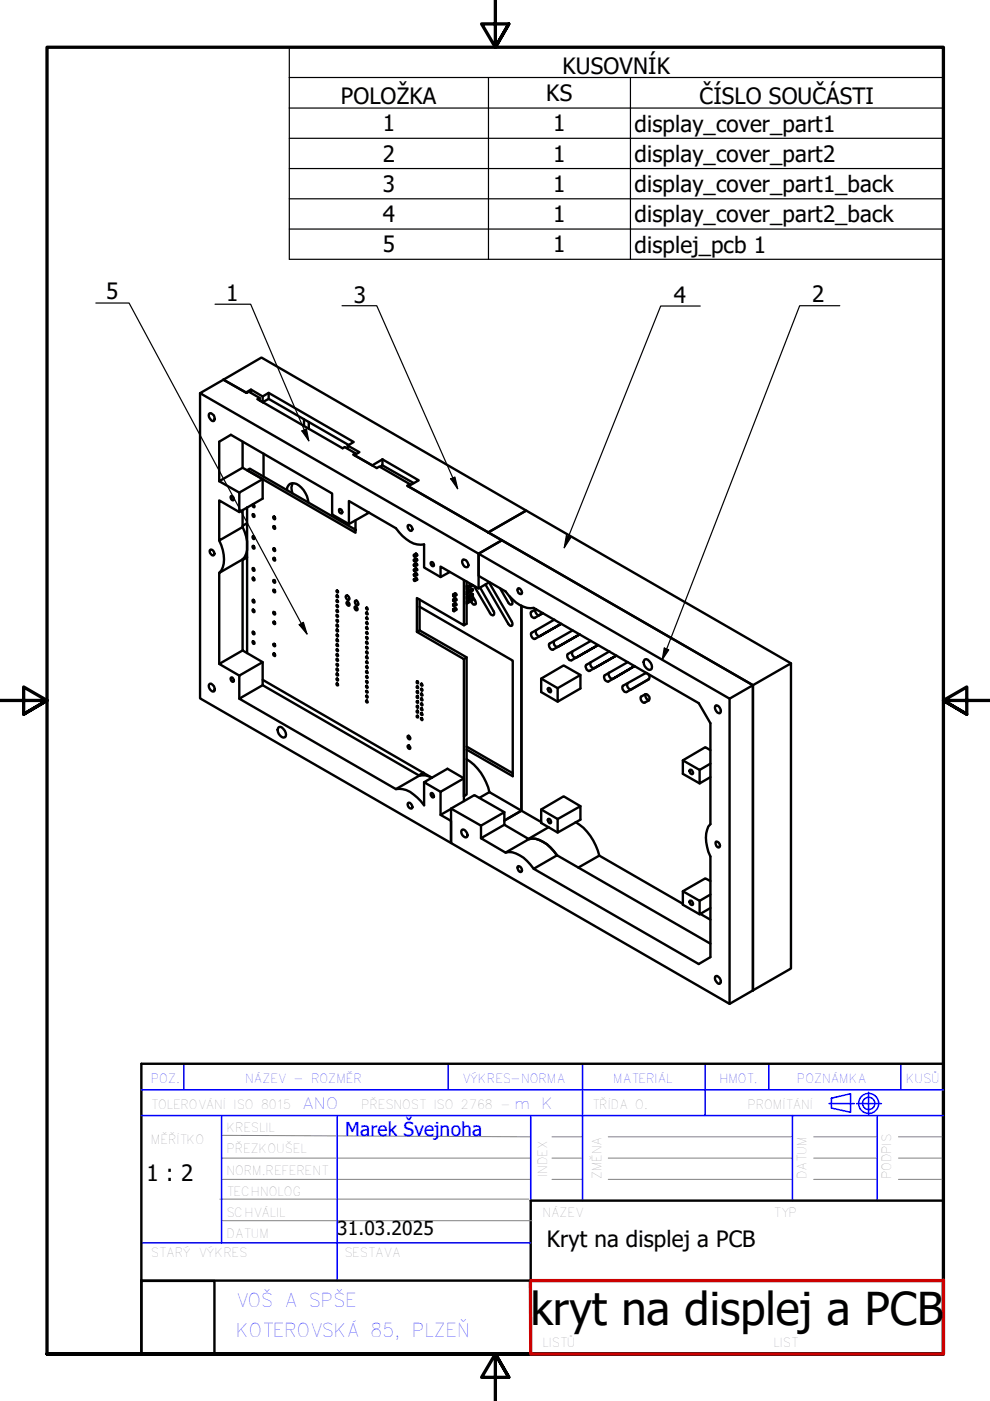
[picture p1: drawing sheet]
<svg xmlns="http://www.w3.org/2000/svg" width="210mm" height="297mm" viewBox="0 0 210 297" stroke-linecap="round" stroke-linejoin="round" font-family="sans-serif">
<g fill="none" stroke="#000" stroke-width=".51">
<path d="M42.4 83.4v64.7l53.2 30.6v-4.7l-2.2-1.2 2.2-1.3M44.3 87.7a.96 .96 0 0 1 1.1 .4 .96 .96 0 0 1-.1 1.2 1.24 1.24 0 0 1-1-1.6zM47.4 80.5l4.9 2.8 .5-.3 2.3 1.4M47.4 80.5l-5 2.9 112.3 64.7 4.9-2.8v64.7M47.4 80.5l4.7 2.7 1.1-.6 2.5 1.5 1.3-.8 18 10.4-1.3 .8 2.5 1.4-1.1 .6 3.8 2.2 2.2-1.3M47.4 80.5l8-4.7 56.2 32.5-8.1 4.6M51.4 93.6v5.6l4.3 2.4v4.1l-5 2.9-4.2-2.5v8.5l4.9-2.9M51.4 99.2l-4.9 2.8v-8.4l2.5-1.4 21.4 12.4v4.5l3.6 2M53.2 82.6v.7M55.7 84.1v1.2M55.9 85.1v.3M55.9 96.2v4.9"/>
<path d="M57 83.3v1.3M64.5 88.9v1.4M65.5 89.5v1.4M73.7 94.5v.6M73.9 94.3l-16.9-9.7-1.3 .7-.6-.4v-.5l-.5 .2 18 10.4 .5-.2 2.3 1.3M75.4 96.3v-.2l-.5 .3 5 2.8 .6-.3 6.4 3.8M81.1 97.4v1.3l-.6 .3M81.1 97.4l7.7 4.4-2.2 1.3M81.1 98.7l6.6 3.7M44.5 116.6l.2-.1a.75 .75 0 0 1 .7 .5 .75 .75 0 0 1-.2 .8 .95 .95 0 0 1-.7-1.2zM46.5 114.6a7.2 7.2 0 0 1 .4 6.4l-.4 .5M46.5 102l4.2 2.4"/>
<path d="M49 105.1a.58 .58 0 0 1 .4 1 .62 .62 0 0 1-.4-1zM51.4 111.7a7.2 7.2 0 0 1 .5 6.4l-.5 .5M51.4 118.6v19.3l4.3 2.5v4.9l33.2 19.2M51.4 118.6l-4.9 2.9v19.3M51.4 108.1v3.6M52.4 118.2l-1 .5M52.4 118.1l-1 .6M52.4 110.9l-1 .6M52.4 107.6v30.9M53.6 115.7l.3 .2v.4l-.3-.2zM53.6 113.7l.3 .2v.4l-.3-.2zM53.6 109l.3 .2v.4l-.3-.2z"/>
<path d="M53.6 107l.3 .2v.4l-.3-.2zM55.7 101.6l-5 2.8v4.2M58 118.3l.3 .2v.4l-.3-.2zM58 116.3l.3 .1v.4l-.3-.2zM58 111.6l.3 .1v.4l-.3-.2zM58 109.5a.38 .38 0 0 1 .3 .6l-.3-.2zM60.8 103.9a1.42 1.42 0 0 1 .9-1.4 1.42 1.42 0 0 1 1.7 .4 5.5 5.5 0 0 1 2 3.6M62 102.5a2.49 2.49 0 0 0 0 2.1M71.9 107.9a.56 .56 0 0 1 .6 .4 .56 .56 0 0 1-.1 .6 .65 .65 0 0 1-.5-1zM75.4 110.3v2.7l-23-13.3 .6-.3 22.4 12.9M78.2 108.7l-4.2 2.4v-4.9l9.9 5.8a8 8 0 0 0 4.6 3.4h1.4v4.9l3.5 2.1 2-1.1M86.5 111.4a.72 .72 0 0 1 .8 .3 .72 .72 0 0 1-.1 .9 .97 .97 0 0 1-.7-1.2z"/>
<path d="M86.9 102.9v-.2l-.5 .3 20 11.5M87.8 117.8h.1v.2l.6-.2M87.8 119.8h.1v.3l.6-.3M87.8 118.8h.1v.2l.6-.2M87.8 117.7l.1 .3M87.8 119.7l.1 .3M87.8 118.7l.1 .3M87.9 117.8v.2M87.9 119.9v.2M87.9 118.9v.1M88.1 119.5l.4 .2-.2 .2M88.1 118.5l.4 .2-.2 .2"/>
<path d="M88.1 117.4l.4 .2-.2 .2M88.2 117.3l-.4 .4 .1 .1 .5-.3M88.2 119.4l-.4 .3 .1 .1 .5-.2M88.2 118.4l-.4 .3 .1 .1 .5-.3M91.3 119.3l.1-.1a.52 .52 0 0 1 .5 .3 .52 .52 0 0 1-.1 .6 .68 .68 0 0 1-.5-.8zM98 118.8l.2-.2a1.24 1.24 0 0 1 1.1 1.5l-.2 .2a1.14 1.14 0 0 1-1.1-1.5zM103.5 112.9l56.1 32.4v64.7M103.5 112.9l8.1-4.6 56.1 32.3M106.4 114.5l-4.9 2.9v7.4M106.4 114.5l-4.9 2.9v4.7l5.7 3.3a7.5 7.5 0 0 0 5.3 3.6l.7-.1 34.9 20.2 2.5 4.2v21.4a5.2 5.2 0 0 0-.7 4.9l.7 2v21.3l-2.5 1.5-34.9-20.2 4.9-2.9 32.5 18.8M106.4 114.5l53.2 30.8 8.1-4.7v64.7l-8.1 4.7M51.4 137.9l-4.9 2.9 4.2 2.4"/>
<path d="M53.6 135.9l.3 .2v.4a.38 .38 0 0 1-.3-.6zM53.6 133.9l.3 .2v.4a.38 .38 0 0 1-.3-.6zM53.6 129.2l.3 .2v.4a.38 .38 0 0 1-.3-.6zM53.6 127.2l.3 .2v.3a.38 .38 0 0 1-.3-.5zM53.6 122.5l.3 .2v.3a.38 .38 0 0 1-.3-.5zM53.6 120.4l.3 .2v.4l-.3-.2zM58 138.5a.38 .38 0 0 1 .3 .6l-.3-.2zM58 136.5l.3 .1v.4l-.3-.2zM58 131.8l.3 .1v.4l-.3-.2zM58 129.7l.3 .2v.4l-.3-.2zM58 125l.3 .2v.4l-.3-.2zM58 123l.3 .2v.4l-.3-.2z"/>
<path d="M71.4 139.7l.3 .4h-.3zM71.4 138.7l.3 .4h-.3zM71.4 137.7l.2 .1v.3l-.3-.3zM71.4 136.6l.3 .4h-.3zM71.4 135.6l.3 .3h-.3zM71.4 134.5l.2 .2v.3l-.3-.3zM71.4 133.5l.3 .3h-.3zM71.4 132.4l.3 .4h-.3zM71.4 131.4l.2 .2v.3l-.3-.3zM71.4 130.4l.3 .3h-.3zM71.4 129.3l.3 .4h-.3zM71.4 128.3l.2 .1v.4l-.3-.4z"/>
<path d="M71.4 127.2l.3 .4h-.3zM71.4 126.2l.3 .4h-.3zM71.4 125.2l.2 .1v.4l-.3-.4zM73.5 127.7l.1-.1a.51 .51 0 0 1 .4 .3 .51 .51 0 0 1 0 .5l-.4-.2zM73.5 126.2a.66 .66 0 0 1 .5 1 .59 .59 0 0 1-.6-.3 .59 .59 0 0 1 .1-.7zM75.2 127.4l.2-.1a.71 .71 0 0 1 .5 1 .68 .68 0 0 1-.7-.9zM75.3 128.6l.5 .5-.1 .3a.51 .51 0 0 1-.5-.3 .51 .51 0 0 1 .1-.5zM77.7 139.2l.3 .4h-.3zM77.7 138.2l.2 .1v.3l-.3-.3zM77.7 137.1l.3 .4h-.3zM77.7 136.1l.3 .3h-.3zM77.7 135.1l.2 .1v.3l-.3-.3z"/>
<path d="M77.7 134l.3 .4h-.3zM77.7 133l.3 .3h-.3zM77.7 131.9l.2 .2v.3l-.3-.3zM77.7 130.9l.3 .3h-.3zM77.7 129.8l.3 .4h-.3zM77.7 128.8l.2 .2 .1 .2-.3-.1zM87.8 122.8v.2l.1 .2M87.8 122.9h.1v.3M87.8 121.8l.1 .2M87.8 121.9l.1 .2M87.8 120.8v.2l.1 .1M87.8 120.9h.1v.2"/>
<path d="M87.9 122v.2M87.9 121v.1M87.9 123v.1M88.1 122.6l.4 .2-.2 .2M88.1 121.6l.4 .2-.2 .2M88.1 120.5l.4 .2-.2 .2M88.2 122.5l-.4 .3 .1 .1 .5-.2M88.2 121.5l-.4 .3 .1 .1 .5-.2M88.2 120.4l-.4 .4 .1 .1 .5-.3M88.5 121.9l-.6 .3v-.2M88.5 122.9l-.6 .3M88.5 120.8l-.6 .3"/>
<path d="M89 128.6l19.7 11.5v24.5l-9.8-5.7M89 133.7l-.6 .3M93.4 122.4v-2.3l8.1 4.7 2.3-1.4M96.1 129.3h.2v.3l.5-.3M96.1 126.2h.2v.3l.5-.3M96.1 128.1v.2M96.1 128.3v.1M96.1 129.1v.4M96.1 126v.4M96.1 127.1v.2M96.1 127.2v.2M96.1 128.3l.2 .2"/>
<path d="M96.1 129.3l.2 .3M96.1 126.2l.2 .3M96.1 127.3l.2 .2M96.4 129l.1-.1 .3 .2-.2 .2M96.4 127.9h.2l.2 .2-.2 .2M96.4 126.9l.1-.1 .3 .2-.2 .3M96.4 125.8h.1l.3 .2-.2 .2M96.5 127.9l-.4 .2 .2 .2 .4-.3M96.5 128.9l-.4 .2 .2 .2 .4-.2M96.5 125.8l-.4 .2 .2 .2 .4-.2M96.5 126.8l-.4 .3 .2 .1 .4-.2M96.8 128.3l-.5 .2v-.2h-.2"/>
<path d="M96.8 127.2l-.5 .3v-.3l-.2 .1M98.4 123v9.6l-10-5.8v7.2l10 5.7v29.1l.5-.3v-29.1l-9.9-5.7v-6.6M98.9 126.5l1.1-.7 .3 .2-1.4 .7M98.9 127.5l1.1-.6 .3 .1-1.4 .7M98.9 125.4l1.1-.6 .3 .2-1.4 .7M98.9 124.2l.1 .1M98.9 123.3v9l-.5 .3M98.9 139.4l-.5 .3M99.3 124.8l.1 .3M99.4 126.7l.2 .4M99.7 125.5l.2 .4M99.9 123.9l-1 .5"/>
<path d="M100.1 124l-1.2 .6M100.1 126.3a2.12 2.12 0 0 1 .7 1.8l-.4 .1-.6-.7M100.3 126v.2l-1.4 .8M100.3 127v.2l-1.4 .8M100.3 124.1l-1.4 .8M100.3 125v.2l-1.4 .8 .3 .4M100.5 124.3l3.6 6 .4 .2a.58 .58 0 0 0 .1-.9l-2.8-5M103.7 123.5l4.8 8.3 .1 .8a.56 .56 0 0 1-.8-.3l-4.9-8.4M106 124.8l1.8 2.9a.56 .56 0 0 0 .8 .4v-.5l-.6-1.2M109.8 124.8l.1-.1a.97 .97 0 0 1 .7 1.2 .74 .74 0 0 1-.8-.3 .74 .74 0 0 1 0-.8zM110.6 128.4v43.5M113.6 129.1a.88 .88 0 0 0 .8 1.3l.7-.4-1.7 1a.81 .81 0 0 1-.8-.4 .81 .81 0 0 1 0-.9l1.1-.6"/>
<path d="M117.5 131.4l-4.8 2.8a.85 .85 0 0 0 .8 1.2l5.5-3.1-4.5 2.6a.83 .83 0 0 1-.8-.4 .83 .83 0 0 1 0-.9M121.4 133.7l-4.9 2.7a.85 .85 0 0 0 .8 1.3l5.6-3.2-4.6 2.6a.83 .83 0 0 1-.8-.4 .83 .83 0 0 1 0-.8M125.3 135.9l-4.9 2.8a.89 .89 0 0 0 .8 1.3l5.6-3.2-4.6 2.6a.89 .89 0 0 1-.8-1.3M129.2 138.1l-4.9 2.9a.85 .85 0 0 0 .7 1.2l5.7-3.2-4.7 2.7a.83 .83 0 0 1-.7-.4 .83 .83 0 0 1 0-.9M136.7 139.8a1.11 1.11 0 0 1 1.3 .8 .87 .87 0 0 1-.3 1.4 1.55 1.55 0 0 1-1-2.2zM44.5 145a1.08 1.08 0 0 1 .8 1.6 1.05 1.05 0 0 1-.8-1.6zM49 143.6a.58 .58 0 0 1 .4 1 .62 .62 0 0 1-.4-1zM55.7 144.1l35.9 20.8a3.5 3.5 0 0 0-2.7-.4M55.7 145.3l-5 2.8 33.2 19.2 5-2.8M55.7 140.4l-5 2.8v4.9M59.1 154.2a1.11 1.11 0 0 1 1.3 .7 .87 .87 0 0 1-.3 1.5 1.55 1.55 0 0 1-1-2.2zM71.4 144.9l.3 .4h-.3z"/>
<path d="M71.4 143.9l.2 .1v.3l-.3-.3zM71.4 142.8l.3 .4h-.3zM71.4 141.8l.3 .4h-.3zM71.4 140.8l.2 .1v.3l-.3-.3zM77.7 148.5l.3 .4h-.3zM77.7 147.5l.2 .1v.3l-.3-.3zM77.7 146.5l.3 .3h-.3zM77.7 145.4l.3 .4h-.3zM77.7 144.4l.2 .1v.3l-.3-.3zM77.7 143.4l.3 .3h-.3zM77.7 142.3l.3 .4h-.3zM77.7 141.3l.2 .1v.3l-.3-.3z"/>
<path d="M77.7 140.3l.3 .3h-.3zM86.4 158.2l.3-.2 .2 .2 .1 .3-.1 .3-.3-.2zM86.4 156.1l.3-.1 .2 .2 .1 .2-.1 .4a.59 .59 0 0 1-.5-.7zM88.4 151.8l.2 .1v.2h-.2zM88.4 150.7l.2 .2v.2h-.2zM88.4 149.7l.2 .1v.3l-.2-.1zM88.4 148.6l.2 .2v.2h-.2zM88.4 147.6l.2 .2v.2l-.2-.1zM88.4 146.5l.2 .2v.3l-.2-.1zM88.4 145.5l.2 .2v.2l-.2-.1zM88.4 144.4l.2 .2v.3l-.2-.1zM89.3 152.3l.2 .1v.3l-.3-.3z"/>
<path d="M89.3 151.2l.3 .4h-.3zM89.3 150.2l.3 .3h-.3zM89.3 149.1l.2 .2v.3l-.3-.3zM89.3 148.1l.3 .3h-.3zM89.3 147.1l.3 .3h-.3zM89.3 146l.2 .2v.3l-.3-.3zM89.3 145l.3 .3h-.3zM98.9 158.3l9.8 5.6M114.7 143.9l3.5 2 4.9-2.8v2.9l-4.9 2.8v-2.9M116.2 145.9l.1-.1a.62 .62 0 0 1 .4 1 .64 .64 0 0 1-.5-.9zM123.1 143.1l-3.6-2-4.8 2.8v2.8l3.5 2.1M132.1 145.4l4.7-2.7a.8 .8 0 0 1 .8 .4 .8 .8 0 0 1-.1 .9l-4.7 2.7a.92 .92 0 0 1-.7-1.3z"/>
<path d="M133.1 140.4l-4.9 2.8-.1 .4a.86 .86 0 0 0 .9 .9l5.6-3.3-4.7 2.7a.96 .96 0 0 1-.7-1.3M135.8 147.8l1-.6a.87 .87 0 0 1 .7 1.3l-.8 .5a.92 .92 0 0 1-.9-1.2zM136.9 147.2a1 1 0 0 0 .7 1.2M137.6 144l-3.7 2.2a.86 .86 0 0 1-.8-1.3M150.6 159.1l-1.1-.7-4.7 2.8v2.9l3.5 2M151.6 149.7l.2-.2a1.13 1.13 0 0 1 .8 1.7 1.26 1.26 0 0 1-1-1.5zM154.7 148.1v64.7M86.5 170.3l.2-.1a.97 .97 0 0 1 .7 1.2 .79 .79 0 0 1-.9-1.1zM89.8 163.8l-1 .6M89.9 163.9l-1 .6M89.9 165.8v4.9a8.4 8.4 0 0 0-4.6-3.4h-1.4M91.3 168.3l.1-.2a.58 .58 0 0 1 .4 1l-.4-.3z"/>
<path d="M93.4 167.9l-3.5-2.1 5-2.8 3.5 2v4.8M95.6 171.4l6.4 3.7 4.9-2.9v2.7M97.9 176.1l.1-.2a1.24 1.24 0 0 1 1.1 1.5 .98 .98 0 0 1-1.1-.3 .98 .98 0 0 1-.1-1zM98.4 165l-5 2.9v4.9M98.9 161a11.1 11.1 0 0 1 4.9 6.9M102 177.7l4.9-2.8 5.2 3-4.9 2.9zM102 175.1v2.6M103.8 167.9l6.8 4-3.7 2.1 3.7-2.1 4.1 2.4M103.8 167.9l-2.1 1.2M106.9 172.2l-6.3-3.6-5 2.8v7.3l59.1 34.1 4.9-2.8M112.1 177.9a5.4 5.4 0 0 1 5.3 2.6l.7 .8M114.7 171.6l3.5 2.1 4.9-2.8v2.9l-4.9 2.7v-2.8"/>
<path d="M116.2 173.7l.1-.1a.62 .62 0 0 1 .4 .9 .64 .64 0 0 1-.5-.8zM116.3 175.4l-4.2 2.4M122 174.3a11.4 11.4 0 0 1 5.1 7.1M123.1 170.9l-3.6-2.1-4.8 2.8v2.9l3.5 2M144.8 161.2l3.5 2 2.3-1.3M146.2 163.2h.2a.65 .65 0 0 1 .4 .9 .63 .63 0 0 1-.6-.9zM148.3 163.2v2.9l2.3-1.3M151.8 178.5a.71 .71 0 0 1 .7 .4 .71 .71 0 0 1-.1 .8 .89 .89 0 0 1-.6-1.2zM107.2 180.8a5.4 5.4 0 0 1 5.3 2.5l.7 .9M109.8 183.7a.71 .71 0 0 1 .8 .4 .71 .71 0 0 1-.2 .8 .89 .89 0 0 1-.6-1.2zM122.6 183.9l4.5-2.5 17.7 10.2M144.8 189l3.5 2 2.3-1.3"/>
<path d="M146.2 191l.2-.1a.65 .65 0 0 1 .4 1 .63 .63 0 0 1-.6-.9zM148.3 191v2.9l2.3-1.4M148.5 193.8l2.1 1.2M150.6 186.8l-1.1-.6-4.7 2.8v2.8l3.5 2.1M151.6 207.1l.2-.2a1.05 1.05 0 0 1 .8 1.7 1.26 1.26 0 0 1-1-1.5z"/>
</g>
<g fill="none" stroke="#000" stroke-width=".25">
<path d="M61.3 16.4v-6.4h138.7v6.4M61.3 16.4h138.7v6.5M61.3 16.4v38.6h138.7v-32.1M103.6 16.4v38.6M133.7 16.4v38.6M61.3 22.9h138.7M61.3 29.3h138.7M61.3 35.7h138.7M61.3 42.1h138.7M61.3 48.6h138.7M20.3 64.2h7.1l37.7 70.2M45.6 64.5h7.5l12.4 29"/>
<path d="M72.5 64.8h7.4l17.1 38.8M148.5 64.9h-8.4l-20.5 51.2M178.1 64.8h-8.6l-29.1 75.1M64 91.4l1-.5 .5 2.6zM95.6 101.5l.9-.4 .5 2.5zM120.1 113.6l.9 .4-1.4 2.1zM63.4 132.4l.9-.5 .8 2.5zM140.8 137.4l1 .4-1.4 2.1z"/>
</g>
<path d="M105 0v10l-2.9-4.9h5.8l-2.9 4.9 2.9-4.9M0 148.5h10l-5-2.8v5.7l5-2.9-5 2.9M210 148.5h-10l5-2.8v5.7l-5-2.9 5 2.9M10 287.1v-277.1h190v277.1h-190h190M107.9 292l-2.9-4.9 2.9 4.9h-5.8l2.9-4.9v9.9" fill="none" stroke="#000" stroke-width=".7"/>
<!-- layer: 1_SILNA -->
<path d="M200 254.6h-87.5v16.9M30 271.6h15.5v15.5h-15.5zM30 271.5h82.6M200 271.4v-45.9h-170v61.6h82.6" fill="none" stroke="#000" stroke-width=".51"/>
<!-- layer: 2_SLABA -->
<g fill="none" stroke="#808080" stroke-width=".21">
<path d="M46.6 254.2h65.5M47 245.5h65.5M47 240.7l65.5 .3M47 250h65.5M47.2 258.8h65.6M117 241h6.5M117 245.5h6.5M117 250h6.5M129 241h39M129 245.5h39M129 250h39M172.5 241h13.5"/>
<path d="M172.5 245.5h13.5M172.5 250h13.5M190.5 241h9.5M190.5 245.5h9.5M190.5 250h9.5"/>
</g>
<!-- layer: 8_TEXTY -->
<g fill="none" stroke="#00f" stroke-width=".32">
<path d="M30 236.5h170M30 231.1h170M39 225.5v5.6M47 236.6v27M71.5 236.5v35M95 225.5v5.6M112.5 236.5v18.1M123.5 225.5v29.1M149.5 225.5v11M163 225.5v5.6M168 236.5v18.1M175.8 234h5.3"/>
<path d="M176.3 232.8l4-.9v3.9l-4-.9zM181.6 234h5.3M184.1 231.6v4.7M186 236.5v18.1M191 225.5v5.6M30 263.5h82.5"/>
<circle cx="184.2" cy="234" r="2.13"/>
<circle cx="184.2" cy="234" r="1.3"/>
</g>
<!-- layer: 3_TUCNA -->
<path d="M112.6 271.5h87.4M200 271.4v15.7h-87.5v-15.6" fill="none" stroke="#c00" stroke-width=".7"/>
<path d="M64 91.4l1-.5 .5 2.6zM95.6 101.5l.9-.4 .5 2.5zM120.1 113.6l.9 .4-1.4 2.1zM63.4 132.4l.9-.5 .8 2.5zM140.8 137.4l1 .4-1.4 2.1z" fill="#000"/>
<text font-size="9.6" x="112.5" y="280.8">kryt na displej a PCB</text>
<g font-size="4.8">
<text x="119.3" y="15.7">KUSOVNÍK</text>
<text x="72.3" y="22.1">POLOŽKA</text>
<text x="115.8" y="21.4">KS</text>
<text x="148.3" y="22.1">ČÍSLO SOUČÁSTI</text>
<text x="81.2" y="27.9">1</text>
<text x="117.3" y="27.9">1</text>
<text x="134.6" y="27.9">display_cover_part1</text>
<text x="81.2" y="34.3">2</text>
<text x="117.3" y="34.3">1</text>
<text x="134.6" y="34.3">display_cover_part2</text>
<text x="81.2" y="40.8">3</text>
<text x="117.3" y="40.7">1</text>
<text x="134.6" y="40.8">display_cover_part1_back</text>
<text x="81.2" y="47.1">4</text>
<text x="117.3" y="47.1">1</text>
<text x="134.6" y="47.2">display_cover_part2_back</text>
<text x="81.2" y="53.5">5</text>
<text x="117.3" y="53.5">1</text>
<text x="134.6" y="53.6">displej_pcb 1</text>
<text x="22.5" y="63.5">5</text>
<text x="47.9" y="63.7">1</text>
<text x="75" y="64.2">3</text>
<text x="142.9" y="64.2">4</text>
<text x="172.2" y="64.1">2</text>
<text x="31.1" y="250.4">1 : 2</text>
<text x="116" y="264.5">Kryt na displej a PCB</text>
</g>
<text font-size="4.1" fill="#00f" x="73.2" y="240.8">Marek Švejnoha</text>
<text font-size="4.1" x="71.5" y="261.9">31.03.2025</text>
<g font-size="4" fill="#00f">
<text x="50" y="277">VOŠ A SPŠE</text>
<text x="50" y="283.5">KOTEROVSKÁ 85, PLZEŇ</text>
</g>
<g font-size="3.3" fill="#00f">
<text x="64" y="235.1">ANO</text>
<text x="109" y="235.1">m K</text>
</g>
<g font-size="2.7" fill="#00f">
<text x="32" y="229.5">POZ.</text>
<text x="52" y="229.5">NÁZEV - ROZMĚR</text>
<text x="98" y="229.5">VÝKRES-NORMA</text>
<text x="130" y="229.5">MATERIÁL</text>
<text x="152.5" y="229.5">HMOT.</text>
<text x="169" y="229.5">POZNÁMKA</text>
<text x="192" y="229.5">KUSŮ</text>
</g>
<g font-size="2.7" fill="#808080">
<text x="32" y="235.1">TOLEROVÁNÍ ISO 8015</text>
<text x="76.6" y="235.1">PŘESNOST ISO 2768 -</text>
<text x="125.5" y="235.1">TŘÍDA O.</text>
<text x="158.5" y="235.1">PROMÍTÁNÍ</text>
<text x="32" y="242.6">MĚŘÍTKO</text>
<text x="48" y="244.5">PŘEZKOUŠEL</text>
<text x="48" y="240">KRESLIL</text>
<text x="48" y="249">NORM.REFERENT</text>
<text x="116" y="249.5" transform="rotate(-90 116 249.5)">INDEX</text>
<text x="127.5" y="250" transform="rotate(-90 127.5 250)">ZMĚNA</text>
<text x="171" y="250" transform="rotate(-90 171 250)">DATUM</text>
<text x="48" y="253.5">TECHNOLOG</text>
<text x="48" y="262.6">DATUM</text>
<text x="48" y="258">SCHVÁLIL</text>
<text x="115" y="258">NÁZEV</text>
<text x="164" y="258">TYP</text>
<text x="32" y="266.6">STARÝ VÝKRES</text>
<text x="73" y="266.6">SESTAVA</text>
<text x="115" y="285.5">LISTŮ</text>
</g>
</svg>
